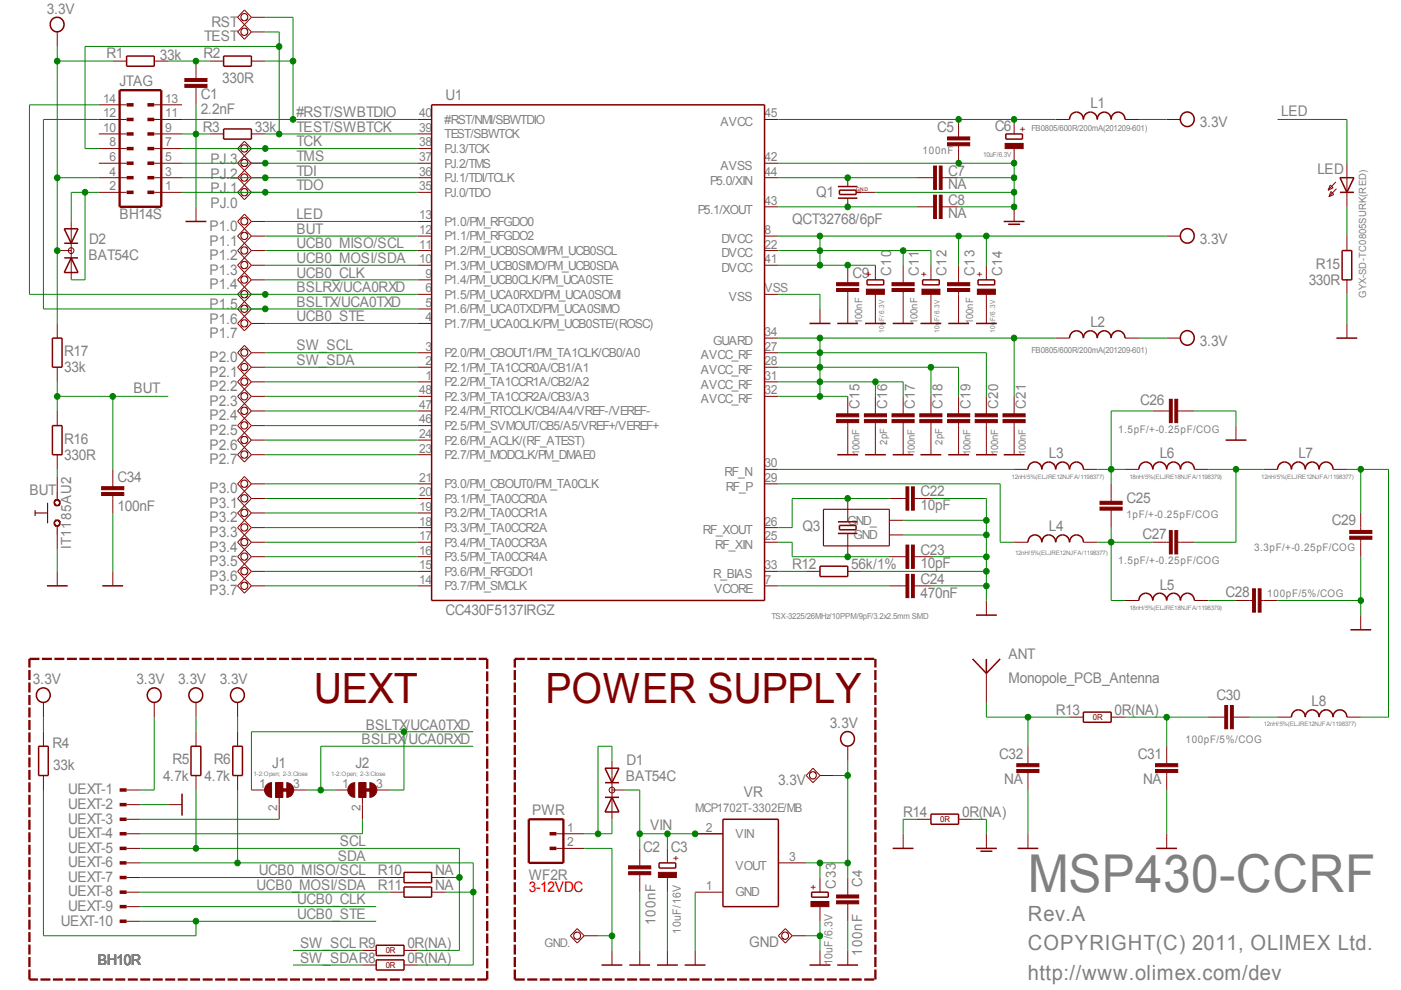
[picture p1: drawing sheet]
<svg xmlns="http://www.w3.org/2000/svg" width="297mm" height="210mm" viewBox="0 0 297 210" stroke-linecap="round" stroke-linejoin="round" font-family="sans-serif">
<g fill="none" stroke="#800000" stroke-width=".21">
<path d="M12.1 6.8v3M23.9 12.9h2.9M32.7 12.9h3M41.6 12.9v3.8M41.6 18.5v3.7M44.5 12.9h2.9M51.8 5.2l-1.4 1.6 1.4 1.5 1.5-1.5M51.8 5.2l1.5 1.6M53.3 12.9h2.9M53.3 3.7h2.9M53.3 3.7l-1.5-1.6-1.4 1.6 1.4 1.5M53.3 3.7l-1.5 1.5"/>
<path d="M53.3 6.8h2.9M21 37.7h5.8M21 34.6h5.8M21 31.5h5.8M21 28.4h5.8M21 25.3h5.8M21 22.2h5.8M32.7 37.7h5.9M32.7 34.6h5.9M32.7 31.5h5.9M32.7 28.4h5.9M32.7 25.3h5.9"/>
<path d="M32.7 22.2h5.9M44.5 28.4h2.9M51.8 39.2l-1.4 1.6 1.4 1.5 1.5-1.5M51.8 39.2l1.5 1.6M51.8 33.1l-1.4 1.5 2.9 3.1M51.8 33.1l1.5 1.5M53.3 37.7h2.9M53.3 34.6h2.9M53.3 31.5h2.9M53.3 28.4h2.9M53.3 34.6l-2.9 3.1 1.4 1.5M53.3 37.7l-1.5 1.5"/>
<path d="M53.3 31.5l-1.5-1.5-1.4 1.5 1.4 1.6M53.3 31.5l-1.5 1.6M88.6 37.7h2.9M88.6 34.6h2.9M88.6 31.5h2.9M88.6 28.4h2.9M88.6 25.3h2.9M162.1 37.7h2.9M162.1 34.6h2.9M162.1 25.3h2.9M179.7 37.7v1.8M194.4 37.7h3.5"/>
<path d="M199.7 37.7h3.5M203.2 25.3v3.7M203.2 30.9v3.7M215 25.3v3.1M215 31.5v3.1M223.8 25.3h3M238.5 25.3h3M247.4 25.3h2.9M282 39.2l.6 .6-1 .5zM283.2 38.6l-1.6 1.7M285.6 34.6v9.3M12.1 53.1h3"/>
<path d="M15.1 47v12.3M21 40.8h5.8M32.7 40.8h5.9M41.6 43.9v3.1M51.8 48.5l-1.4 1.6 2.9 3M51.8 48.5l1.5 1.6M51.8 54.7l-1.4 1.5 1.4 1.6M51.8 54.7l1.5 1.5M51.8 57.8l-1.4 1.5 2.9 3.1M51.8 57.8l1.5 1.5M53.3 53.1h2.9M53.3 40.8h2.9"/>
<path d="M53.3 47h2.9M53.3 47l-1.5-1.6-1.4 1.6 1.4 1.5M53.3 47l-1.5 1.5M53.3 50.1h2.9M53.3 50.1l-2.9 3 1.4 1.6M53.3 53.1l-1.5 1.6M53.3 56.2h2.9M53.3 56.2l-1.5 1.6M53.3 59.3h2.9M53.3 59.3l-2.9 3.1 1.4 1.6M88.6 53.1h2.9M88.6 40.8h2.9"/>
<path d="M88.6 47h2.9M88.6 50.1h2.9M88.6 56.2h2.9M88.6 59.3h2.9M162.1 43.9h2.9M162.1 53.1h2.9M162.1 50.1h2.9M162.1 56.2h2.9M179.7 42v1.9M179.7 56.2v3.7M182.7 40.8h2.9M185.6 56.2v3.1"/>
<path d="M191.5 56.2v3.7M194.4 43.9h3.5M197.4 56.2v3.1M199.7 43.9h3.5M203.2 56.2v3.7M209.1 56.2v3.1M215 43.9v3.1M247.4 50.1h2.9M282.2 40.6l.6 .6-1 .5zM283.4 40l-1.6 1.7M285.6 50.1v3M285.6 59.3v3.1"/>
<path d="M12.1 68.6v3.1M12.1 77.9v3.1M51.8 64l-1.4 1.5 2.9 3.1M51.8 64l1.5 1.5M51.8 79.4l-1.4 1.6 2.9 3M51.8 79.4l1.5 1.6M53.3 62.4h2.9M53.3 62.4l-1.5 1.6M53.3 65.5h2.9M53.3 65.5l-2.9 3.1 1.4 1.5 1.5-1.5M53.3 68.6h2.9M53.3 74.8h2.9"/>
<path d="M53.3 74.8l-1.5-1.6-1.4 1.6 2.9 3.1M53.3 74.8l-2.9 3.1 1.4 1.5M53.3 77.9h2.9M53.3 77.9l-1.5 1.5M88.6 62.4h2.9M88.6 65.5h2.9M88.6 68.6h2.9M88.6 74.8h2.9M88.6 77.9h2.9M162.1 71.7h2.9M162.1 62.4h2.9M162.1 74.8h2.9"/>
<path d="M162.1 77.9h2.9M173.8 65.5v3.1M179.7 61.8v6.8M185.6 62.4v6.2M191.5 61.8v6.8M197.4 62.4v6.2M203.2 61.8v6.8M209.1 62.4v6.2M223.8 71.7h3M238.5 71.7h3M247.4 71.7h2.9M285.6 68.6v3.1"/>
<path d="M12.1 87.1v3.1M12.1 96.4v3.1M23.9 99.5v3.7M51.8 85.6l-1.4 1.5 1.4 1.6M51.8 85.6l1.5 1.5M51.8 88.7l-1.4 1.5 2.9 3.1M51.8 88.7l1.5 1.5M51.8 94.9l-1.4 1.5 1.4 1.6 1.5-1.6M51.8 94.9l1.5 1.5M53.3 87.1h2.9M53.3 81h2.9M53.3 81l-2.9 3 1.4 1.6"/>
<path d="M53.3 84h2.9M53.3 84l-1.5 1.6M53.3 87.1l-1.5 1.6M53.3 90.2h2.9M53.3 90.2l-2.9 3.1 1.4 1.6M53.3 93.3h2.9M53.3 93.3l-1.5 1.6M53.3 96.4h2.9M88.6 87.1h2.9M88.6 81h2.9M88.6 84h2.9M88.6 90.2h2.9"/>
<path d="M88.6 93.3h2.9M88.6 96.4h2.9M162.1 99.5h2.9M162.1 81h2.9M162.1 84h2.9M179.7 84v3.7M179.7 89.6v6.8M185.6 84v3.7M185.6 89.6v6.8M191.5 84v3.7M191.5 89.6v6.8M197.4 84v3.7"/>
<path d="M197.4 89.6v6.8M203.2 84v3.7M203.2 89.6v6.8M209.1 84v3.7M209.1 89.6v6.8M215 84v3.7M215 89.6v6.8M215 99.5h2.9M229.7 99.5h3M238.5 99.5h3M244.4 87.1h3.5M249.7 87.1h3.5"/>
<path d="M253.2 99.5h3M262 90.2v3.1M267.9 99.5h3M282.6 99.5h3M12.1 101v3.1M12.1 113.4v3.1M23.9 105.1v3.7M51.8 104.1l-1.4 1.6 2.9 3.1M51.8 104.1l1.5 1.6M51.8 110.3l-1.4 1.6 1.4 1.5M51.8 110.3l1.5 1.6M51.8 113.4l-1.4 1.6 2.9 3"/>
<path d="M51.8 113.4l1.5 1.6M51.8 119.6l-1.4 1.5 2.9 3.1M51.8 119.6l1.5 1.5M53.3 105.7h2.9M53.3 118h2.9M53.3 115h2.9M53.3 102.6h2.9M53.3 102.6l-1.5-1.6-1.4 1.6 1.4 1.5M53.3 102.6l-1.5 1.5M53.3 105.7l-2.9 3.1 1.4 1.5M53.3 108.8h2.9M53.3 108.8l-1.5 1.5"/>
<path d="M53.3 111.9h2.9M53.3 111.9l-1.5 1.5M53.3 115l-2.9 3 1.4 1.6M53.3 118l-1.5 1.6M88.6 105.7h2.9M88.6 118h2.9M88.6 115h2.9M88.6 102.6h2.9M88.6 108.8h2.9M88.6 111.9h2.9M162.1 115h2.9M162.1 102.6h2.9"/>
<path d="M162.1 111.9h2.9M179.7 105.7v4.9M179.7 113.1v4.9M188.6 105.7h3.5M188.6 118h3.5M188.6 113.4h2.9M188.6 110.3h2.9M193.9 105.7h3.5M193.9 118h3.5M215 115h2.9M229.7 115h3M235.6 102.6v3.7"/>
<path d="M235.6 108.2v3.7M244.4 115h3.5M249.7 115h3.5M288.5 108.8v3.7M288.5 114.3v3.7M12.1 121.1v3.1M23.9 121.1v3.1M53.3 124.2h2.9M53.3 121.1h2.9M53.3 121.1l-2.9 3.1 1.4 1.6 1.5-1.6M88.6 124.2h2.9M88.6 121.1h2.9"/>
<path d="M162.1 124.2h2.9M162.1 121.1h2.9M170.9 121.1h2.9M179.7 121.1h3M188.6 124.2h3.5M193.9 124.2h3.5M209.1 127.3v3.1M238.5 127.3h3M253.2 127.3h3M262 127.3h3.6M267.3 127.3h3.6M288.5 130.4v3.1"/>
<path d="M9.2 149v3M9.2 155.2v3M32.7 149v3M41.6 149v3M41.6 155.2v3M50.4 149v3M50.4 155.2v3M179.7 158.2v3.1M209.1 142.8v6.2M217.9 158.2v3.7M226.8 152h2.9M235.6 152h2.9"/>
<path d="M247.4 158.2v3.7M256.2 152h3.5M261.5 152h3.5M270.9 152h2.9M285.6 152h2.9M9.2 164.4v3.1M26.8 167.5h3M26.8 170.6h3M26.8 176.8h3M26.8 179.9h3M26.8 173.7h3M35.7 170.6h2.9"/>
<path d="M41.6 164.4v3.1M50.4 164.4v3.1M53.3 167.5h2.9M58.5 165.9h1.4v3.2h-1.4zM59.2 169.1v4.6M62.1 167.5h3M70.9 167.5h3M76.1 165.9h1.4v3.2h-1.4zM76.8 169.1v4.6M79.8 167.5h2.9M118 176.8h5.9M118 179.9h5.9"/>
<path d="M129.8 161.3v12.4M129.8 167.5h2.9M135.6 179.9v3.7M141.5 179.9v3.1M147.4 176.8h5.9M172.4 162.9l1.4 1.5-1.4 1.5-1.5-1.5zM173.8 164.4h3M191.5 176.8v3.1M194.4 173.7h3M203.2 173.7h3M209.1 176.8v3.1M217.9 163.8v3.7"/>
<path d="M217.9 176.8v3.1M247.4 163.8v3.7M247.4 176.8v3.1M26.8 186.1h3M26.8 189.2h3M26.8 183h3M26.8 192.2h3M26.8 195.3h3M82.7 186.1h3M82.7 189.2h3M91.5 186.1h3M91.5 189.2h3"/>
<path d="M122.4 196.9l1.5 1.5-1.5 1.6-1.5-1.6zM123.9 198.4h2.9M135.6 185.4v3.8M141.5 186.1v3.1M147.4 189.2h5.9M165 183h5.9M166.5 196.9l1.5 1.5-1.5 1.6-1.5-1.6zM168 198.4h2.9M173.8 186.1v3.1M173.8 192.2v3.1M179.7 186.1v3.7M179.7 191.6v3.7"/>
<path d="M76.8 204.6h3M76.8 201.5h3M85.7 204.6h2.9M85.7 201.5h2.9M129.8 201.5v3.1M135.6 201.5v3.1M141.5 201.5v3.1M147.4 201.5v3.1M173.8 201.5v3.1M179.7 201.5v3.1"/>
<circle cx="51.8" cy="6.7" r=".75"/>
<circle cx="51.8" cy="3.6" r=".75"/>
<circle cx="51.8" cy="37.7" r=".76"/>
<circle cx="51.8" cy="31.5" r=".76"/>
<circle cx="51.8" cy="34.5" r=".76"/>
<circle cx="15.1" cy="53.1" r=".6"/>
<circle cx="51.8" cy="56.2" r=".76"/>
<circle cx="51.8" cy="53.1" r=".76"/>
<circle cx="51.8" cy="59.3" r=".76"/>
<circle cx="51.8" cy="46.9" r=".75"/>
<circle cx="51.8" cy="40.7" r=".75"/>
<circle cx="51.8" cy="50" r=".75"/>
<circle cx="51.8" cy="68.6" r=".76"/>
<circle cx="51.8" cy="65.5" r=".75"/>
<circle cx="51.8" cy="77.8" r=".75"/>
<circle cx="51.8" cy="74.7" r=".75"/>
<circle cx="51.8" cy="62.4" r=".75"/>
<circle cx="51.8" cy="87.1" r=".76"/>
<circle cx="51.8" cy="93.3" r=".76"/>
<circle cx="51.8" cy="96.4" r=".75"/>
<circle cx="51.8" cy="80.9" r=".75"/>
<circle cx="51.8" cy="90.2" r=".75"/>
<circle cx="51.8" cy="84" r=".75"/>
<circle cx="51.8" cy="105.6" r=".76"/>
<circle cx="51.8" cy="111.8" r=".76"/>
<circle cx="51.8" cy="108.7" r=".76"/>
<circle cx="51.8" cy="102.6" r=".75"/>
<circle cx="51.8" cy="114.9" r=".75"/>
<circle cx="51.8" cy="118" r=".75"/>
<circle cx="51.8" cy="121.1" r=".75"/>
<circle cx="51.8" cy="124.2" r=".75"/>
<circle cx="129.7" cy="167.5" r=".61"/>
<circle cx="172.3" cy="164.4" r=".75"/>
<circle cx="122.3" cy="198.4" r=".74"/>
<circle cx="166.4" cy="198.4" r=".75"/>
</g>
<g fill="none" stroke="#800000" stroke-width=".32">
<path d="M26.8 11.9h5.9v2.1h-5.9zM47.4 11.9h5.9v2.1h-5.9zM47.4 27.3h5.9v2.2h-5.9zM91.5 22.2h70.6v105.1h-70.6zM177.7 39.5h4.1M213.3 28.4h3.5v1.1h-3.5zM226.8 25.3l.3-1 .9-.5h.6l.6 .4 .4 .5 .1 .6 .4-1 .8-.5h.7l.6 .4 .4 .6 .1 .5 .3-1 .8-.5h.6l.6 .3 .4 .5 .2 .7 .1-.6 .4-.6 .6-.3h.6l.9 .5 .3 1M284.1 37.7h3l-1.5 3.1zM13.6 48.5h2.9l-1.4 3.1zM13.6 51.6h2.9M13.6 54.7h2.9M15.1 54.7l1.4 3.1h-2.9z"/>
<path d="M39.3 47h4.4M177.7 42h4.1M178 40.3h3.5v.9h-3.5zM181.5 40.8h1.2M183.8 59.3h3.6v1.1h-3.6zM195.6 59.3h3.5v1.1h-3.5zM207.4 59.3h3.5v1.1h-3.5zM212.8 47h4.4M213.7 47.6h2.6M284.1 40.8h3M284.6 53.1h2v6.2h-2zM11.1 71.7h2.1v6.2h-2.1z"/>
<path d="M171.6 68.6h4.5M177.5 68.6h4.4M183.4 68.6h4.4M189.3 68.6h4.4M195.2 68.6h4.4M201 68.6h4.5M206.9 68.6h4.4M226.8 71.7l.3-1 1-.6 .6 .1 .5 .3 .4 .5 .1 .7 .3-.9 .9-.6h.7l.6 .3 .4 .6 .1 .6 .1-.7 .4-.5 .8-.4 .6 .1 .7 .5 .3 1 .1-.6 .4-.7 .6-.2 .5-.1 .6 .2 .4 .4 .2 .3 .1 .7M283.4 71.7h4.4M11.1 90.2h2.1v6.2h-2.1zM177.5 96.4h4.4M183.4 96.4h4.4"/>
<path d="M189.3 96.4h4.4M195.2 96.4h4.4M201 96.4h4.5M206.9 96.4h4.4M212.8 96.4h4.4M217.9 99.5l.4-1 .9-.5h.6l.6 .4 .4 .5 .1 .6 .2-.8 .3-.4 .7-.3h.6l.9 .6 .2 .9M223.8 99.5l.3-.9 .4-.4 .6-.2h.6l.5 .2 .5 .8 .1 .5v-.4l.6-.9 .6-.2h.6l.7 .5 .4 1M241.5 99.5l.3-1 .9-.5h.6l.5 .2 .6 .9v.4l.1-.5 .5-.8 .6-.2h.7l.7 .5 .3 .5v.5M247.4 99.5v-.5l.3-.5 .9-.5h.6l.6 .4 .4 .6 .1 .5 .1-.5 .4-.7 .7-.3h.6l.8 .5 .3 1M259.9 93.3h4.4M270.9 99.5l.3-1 .9-.5h.6l.6 .4 .4 .6 .1 .5M273.8 99.5l.1-.5 .3-.5 .9-.5h.6l.5 .2 .5 .8 .1 .5 .2-.9 .8-.6h.6l.7 .2 .4 .5 .2 .8 .1-.6 .4-.6 .8-.3h.6l.8 .6 .2 .9"/>
<path d="M177.7 110.6h4.1M177.7 113.1h4.1M178 111.4h3.5v.9h-3.5zM217.9 115l.4-1 .9-.6 .6 .1 .6 .3 .4 .5 .1 .7 .2-.8 .3-.4 .7-.4 .6 .1 .9 .6 .2 .9M223.8 115l.1-.7 .6-.7 .6-.2 .9 .2a1.57 1.57 0 0 1 .8 1.4l.3-1 .9-.6 .6 .1 .6 .3 .4 .5 .1 .7M9.9 124.2h4.5M21.7 124.2h4.4M173.8 120.1h5.9v2.1h-5.9zM206.2 139.7l2.9 3.1M206.9 130.4h4.4M209.1 139.7v3.1M212.1 139.7l-3 3.1"/>
<path d="M241.5 127.3l.2-.8 .7-.6 .6-.1 .7 .2 .5 .5 .2 .8 .4-1.1 .6-.3 .6-.1a1.45 1.45 0 0 1 1.3 1.5M247.4 127.3l.2-.9a1.45 1.45 0 0 1 1.7-.5 1.45 1.45 0 0 1 1 1.4l.3-.9 .4-.4 .7-.2 1 .3 .4 .7 .1 .5M286.3 133.5h4.4M8.2 158.2h2v6.2h-2zM40.5 158.2h2.1v6.2h-2.1zM49.4 158.2h2v6.2h-2zM229.7 151h5.9v2.1h-5.9zM273.8 152l.2-.8 .5-.5 .7-.2 .7 .2a1.57 1.57 0 0 1 .9 1.3l.2-.8 .3-.4 .6-.3h.6l.7 .3 .3 .5 .2 .7 .3-.9 .7-.5 .5-.1 .7 .2 .5 .4 .2 .9 .1-.5 .6-.8 .7-.2 .8 .2a1.57 1.57 0 0 1 .8 1.3M38.6 168.3v4.6M128.3 162.9h2.9l-1.4 3zM128.3 165.9h2.9M128.3 169.1h2.9"/>
<path d="M129.8 169.1l1.4 3.1h-2.9zM153.3 173.7h11.7v18.5h-11.7zM189.3 179.9h4.4M197.4 172.6h5.8v2.2h-5.8zM206.9 179.9h4.4M215.8 179.9h4.3M245.1 179.9h4.5M85.7 188.1h5.8v2.1h-5.8zM85.7 185h5.8v2.1h-5.8zM139.7 183h3.6v1h-3.6zM172.1 189.2h3.5v1h-3.5zM207.9 180.5h2.5"/>
<path d="M79.8 203.5h5.9v2.2h-5.9zM79.8 200.4h5.9v2.2h-5.9zM127.5 204.6h4.4M133.4 204.6h4.4M139.3 204.6h4.4M145.2 204.6h4.4M171.6 204.6h4.5M177.5 204.6h4.4"/>
<circle cx="12.1" cy="5.2" r="1.51"/>
<circle cx="251.7" cy="25.3" r="1.49"/>
<circle cx="251.7" cy="50" r="1.5"/>
<circle cx="251.7" cy="71.7" r="1.49"/>
<circle cx="12.1" cy="106.6" r=".62"/>
<circle cx="12.1" cy="110.9" r=".61"/>
<circle cx="9.1" cy="147.4" r="1.51"/>
<circle cx="32.7" cy="147.4" r="1.49"/>
<circle cx="41.5" cy="147.4" r="1.49"/>
<circle cx="50.3" cy="147.4" r="1.49"/>
<circle cx="179.6" cy="156.7" r="1.5"/>
</g>
<path d="M7.4 108.8h2.5M7.4 108.2v1.2M10.1 106.6v4.3M12.1 104.1v1.9M12.1 111.5v1.9M174.6 108h14v7.7h-14z" fill="none" stroke="#800000" stroke-width=".25"/>
<g fill="#800000" stroke="#800000" stroke-width=".21">
<path d="M39.2 17.9h4.7v.6h-4.7z" fill-rule="evenodd"/>
<path d="M39.2 16.7h4.7v.6h-4.7z" fill-rule="evenodd"/>
<path d="M133.3 184.8h4.7v.7h-4.7z" fill-rule="evenodd"/>
<path d="M133.3 183.6h4.7v.6h-4.7z" fill-rule="evenodd"/>
<path d="M139.6 185h3.8v1.1h-3.8z" fill-rule="evenodd"/>
<path d="M177.4 191h4.7v.6h-4.7z" fill-rule="evenodd"/>
<path d="M177.4 189.8h4.7v.6h-4.7z" fill-rule="evenodd"/>
<path d="M200.9 30.3h4.7v.6h-4.7z" fill-rule="evenodd"/>
<path d="M200.9 29h4.7v.7h-4.7z" fill-rule="evenodd"/>
<path d="M213.1 30.4h3.8v1.1h-3.8z" fill-rule="evenodd"/>
<path d="M197.9 35.2h.6v4.9h-.6z" fill-rule="evenodd"/>
<path d="M199.1 35.2h.6v4.9h-.6z" fill-rule="evenodd"/>
<path d="M197.9 41.4h.6v4.9h-.6z" fill-rule="evenodd"/>
<path d="M199.1 41.4h.6v4.9h-.6z" fill-rule="evenodd"/>
<path d="M177.4 61.2h4.7v.6h-4.7z" fill-rule="evenodd"/>
<path d="M177.4 59.9h4.7v.7h-4.7z" fill-rule="evenodd"/>
<path d="M183.7 61.3h3.8v1.1h-3.8z" fill-rule="evenodd"/>
<path d="M189.1 61.2h4.7v.6h-4.7z" fill-rule="evenodd"/>
<path d="M189.1 59.9h4.7v.7h-4.7z" fill-rule="evenodd"/>
<path d="M195.5 61.3h3.8v1.1h-3.8z" fill-rule="evenodd"/>
<path d="M200.9 61.2h4.7v.6h-4.7z" fill-rule="evenodd"/>
<path d="M200.9 59.9h4.7v.7h-4.7z" fill-rule="evenodd"/>
<path d="M207.2 61.3h3.8v1.1h-3.8z" fill-rule="evenodd"/>
<path d="M177.4 89h4.7v.6h-4.7z" fill-rule="evenodd"/>
<path d="M177.4 87.7h4.7v.7h-4.7z" fill-rule="evenodd"/>
<path d="M183.3 89h4.7v.6h-4.7z" fill-rule="evenodd"/>
<path d="M183.3 87.7h4.7v.7h-4.7z" fill-rule="evenodd"/>
<path d="M189.1 89h4.7v.6h-4.7z" fill-rule="evenodd"/>
<path d="M189.1 87.7h4.7v.7h-4.7z" fill-rule="evenodd"/>
<path d="M195 89h4.7v.6h-4.7z" fill-rule="evenodd"/>
<path d="M195 87.7h4.7v.7h-4.7z" fill-rule="evenodd"/>
<path d="M200.9 89h4.7v.6h-4.7z" fill-rule="evenodd"/>
<path d="M200.9 87.7h4.7v.7h-4.7z" fill-rule="evenodd"/>
<path d="M206.8 89h4.7v.6h-4.7z" fill-rule="evenodd"/>
<path d="M206.8 87.7h4.7v.7h-4.7z" fill-rule="evenodd"/>
<path d="M212.7 89h4.6v.6h-4.6z" fill-rule="evenodd"/>
<path d="M212.7 87.7h4.6v.7h-4.6z" fill-rule="evenodd"/>
<path d="M192.1 103.2h.6v5h-.6z" fill-rule="evenodd"/>
<path d="M193.3 103.2h.6v5h-.6z" fill-rule="evenodd"/>
<path d="M192.1 115.6h.6v4.9h-.6z" fill-rule="evenodd"/>
<path d="M193.3 115.6h.6v4.9h-.6z" fill-rule="evenodd"/>
<path d="M192.1 121.8h.6v4.9h-.6z" fill-rule="evenodd"/>
<path d="M193.3 121.8h.6v4.9h-.6z" fill-rule="evenodd"/>
<path d="M233.2 107.5h4.7v.7h-4.7z" fill-rule="evenodd"/>
<path d="M233.2 106.3h4.7v.6h-4.7z" fill-rule="evenodd"/>
<path d="M249.1 84.7h.6v4.9h-.6z" fill-rule="evenodd"/>
<path d="M247.9 84.7h.6v4.9h-.6z" fill-rule="evenodd"/>
<path d="M249.1 112.5h.6v4.9h-.6z" fill-rule="evenodd"/>
<path d="M247.9 112.5h.6v4.9h-.6z" fill-rule="evenodd"/>
<path d="M266.8 124.8h.6v5h-.6z" fill-rule="evenodd"/>
<path d="M265.6 124.8h.6v5h-.6z" fill-rule="evenodd"/>
<path d="M286.2 113.7h4.7v.6h-4.7z" fill-rule="evenodd"/>
<path d="M286.2 112.5h4.7v.6h-4.7z" fill-rule="evenodd"/>
<path d="M259.7 149.6h.6v4.9h-.6z" fill-rule="evenodd"/>
<path d="M260.9 149.6h.6v4.9h-.6z" fill-rule="evenodd"/>
<path d="M245 163.2h4.7v.6h-4.7z" fill-rule="evenodd"/>
<path d="M245 161.9h4.7v.7h-4.7z" fill-rule="evenodd"/>
<path d="M215.6 163.2h4.7v.6h-4.7z" fill-rule="evenodd"/>
<path d="M215.6 161.9h4.7v.7h-4.7z" fill-rule="evenodd"/>
<path d="M171.9 191.1h3.9v1.1h-3.9z" fill-rule="evenodd"/>
<path d="M21.6 104.4h4.6v.7h-4.6z" fill-rule="evenodd"/>
<path d="M21.6 103.2h4.6v.6h-4.6z" fill-rule="evenodd"/>
<path d="M58.5 165.9h1.4v3.2h-1.4z" fill-rule="evenodd"/>
<path d="M60.8 165.9a1.56 1.56 0 0 1 1.5 1.6 1.56 1.56 0 0 1-1.5 1.6z" fill-rule="evenodd"/>
<path d="M56.5 166.4l1.1-.5v3.2a1.56 1.56 0 0 1-1.4-1 1.56 1.56 0 0 1 .3-1.7z" fill-rule="evenodd"/>
<path d="M76.1 165.9h1.5v3.2h-1.5z" fill-rule="evenodd"/>
<path d="M78.4 165.9a1.55 1.55 0 0 1 1.5 1.6 1.55 1.55 0 0 1-1.5 1.6z" fill-rule="evenodd"/>
<path d="M74.2 166.4l1-.5v3.2a1.56 1.56 0 0 1-1.4-1 1.56 1.56 0 0 1 .4-1.7z" fill-rule="evenodd"/>
</g>
<path d="M25.4 19.1h8.8v24.8h-8.8zM112.1 173.7h7.4v9.3h-7.4z" fill="none" stroke="#800000" stroke-width=".49"/>
<g fill="none" stroke="#800000" stroke-width=".74" stroke-linecap="butt">
<path d="M26.8 28.4h1.5M26.8 31.5h1.5M26.8 34.6h1.5M26.8 37.7h1.5M26.8 25.3h1.5M26.8 22.2h1.5M31.3 28.4h1.4M31.3 31.5h1.4M31.3 34.6h1.4M31.3 37.7h1.4M31.3 25.3h1.4M31.3 22.2h1.4"/>
<path d="M26.8 40.8h1.5M31.3 40.8h1.4M25.4 179.9h1.4M25.4 176.8h1.4M25.4 167.5h1.4M25.4 170.6h1.4M25.4 173.7h1.4M59.2 167.5h2.2M76.8 167.5h2.2M116.5 179.9h1.5M116.5 176.8h1.5M25.4 183h1.4"/>
<path d="M25.4 186.1h1.4M25.4 189.2h1.4M25.4 192.2h1.4M25.4 195.3h1.4"/>
</g>
<path d="M6.2 139.7h97.1M103.3 139.7v68M109.1 139.7h76.5M6.2 207.7v-68M103.3 207.7h-97.1M109.1 207.7v-68M109.1 207.7h76.5M185.6 207.7v-68" fill="none" stroke="#800000" stroke-width=".49" stroke-dasharray="2.1 .5" stroke-linecap="butt"/>
<g fill="#008000" stroke="#008000" stroke-width=".21">
<circle cx="62.1" cy="25.3" r=".61"/>
<circle cx="62.1" cy="13" r=".61"/>
<circle cx="217.9" cy="152.1" r=".61"/>
<circle cx="56.2" cy="62.4" r=".6"/>
<circle cx="68" cy="167.5" r=".6"/>
<circle cx="56.2" cy="65.5" r=".6"/>
<circle cx="85.6" cy="155.1" r=".61"/>
<circle cx="12.1" cy="84" r=".61"/>
<circle cx="23.9" cy="84" r=".6"/>
<circle cx="288.5" cy="127.3" r=".6"/>
<circle cx="209.1" cy="118" r=".61"/>
<circle cx="209.1" cy="110.3" r=".61"/>
<circle cx="209.1" cy="113.4" r=".61"/>
<circle cx="209.1" cy="121.1" r=".61"/>
<circle cx="209.1" cy="124.2" r=".61"/>
<circle cx="41.5" cy="28.4" r=".6"/>
<circle cx="129.7" cy="198.4" r=".61"/>
<circle cx="173.8" cy="198.4" r=".6"/>
<circle cx="215" cy="43.9" r=".6"/>
<circle cx="215" cy="40.8" r=".61"/>
<circle cx="203.2" cy="34.6" r=".6"/>
<circle cx="215" cy="34.6" r=".6"/>
<circle cx="215" cy="37.7" r=".6"/>
<circle cx="203.2" cy="25.3" r=".6"/>
<circle cx="215" cy="25.3" r=".61"/>
<circle cx="41.5" cy="13" r=".6"/>
<circle cx="185.6" cy="80.9" r=".6"/>
<circle cx="173.8" cy="84" r=".6"/>
<circle cx="173.8" cy="80.9" r=".61"/>
<circle cx="197.4" cy="77.9" r=".6"/>
<circle cx="173.8" cy="77.9" r=".6"/>
<circle cx="173.8" cy="74.8" r=".6"/>
<circle cx="173.8" cy="71.7" r=".61"/>
<circle cx="215" cy="71.7" r=".61"/>
<circle cx="288.5" cy="99.5" r=".6"/>
<circle cx="179.7" cy="37.7" r=".6"/>
<circle cx="179.7" cy="43.9" r=".6"/>
<circle cx="18" cy="40.8" r=".61"/>
<circle cx="247.3" cy="152.1" r=".6"/>
<circle cx="179.7" cy="118" r=".6"/>
<circle cx="179.7" cy="105.7" r=".61"/>
<circle cx="235.6" cy="114.9" r=".61"/>
<circle cx="235.6" cy="99.5" r=".61"/>
<circle cx="262" cy="99.5" r=".6"/>
<circle cx="126.8" cy="176.8" r=".6"/>
<circle cx="41.5" cy="179.9" r=".61"/>
<circle cx="97.4" cy="186" r=".61"/>
<circle cx="50.3" cy="183" r=".6"/>
<circle cx="100.3" cy="189.1" r=".6"/>
<circle cx="56.2" cy="31.5" r=".6"/>
<circle cx="56.2" cy="37.7" r=".6"/>
<circle cx="56.2" cy="40.8" r=".6"/>
<circle cx="59.2" cy="28.4" r=".6"/>
<circle cx="59.2" cy="9.8" r=".6"/>
<circle cx="56.2" cy="34.6" r=".6"/>
<circle cx="41.5" cy="195.3" r=".61"/>
<circle cx="203.2" cy="50" r=".6"/>
<circle cx="191.5" cy="53.1" r=".61"/>
<circle cx="173.8" cy="50" r=".6"/>
<circle cx="173.8" cy="53.1" r=".6"/>
<circle cx="179.7" cy="56.2" r=".61"/>
<circle cx="173.8" cy="56.2" r=".61"/>
<circle cx="209.1" cy="50" r=".61"/>
<circle cx="179.7" cy="183" r=".6"/>
<circle cx="179.7" cy="164.4" r=".61"/>
<circle cx="173.8" cy="183" r=".6"/>
<circle cx="12.1" cy="13" r=".61"/>
<circle cx="12.1" cy="37.7" r=".61"/>
<circle cx="12.1" cy="53.1" r=".61"/>
<circle cx="141.5" cy="176.8" r=".6"/>
<circle cx="147.4" cy="176.8" r=".6"/>
<circle cx="135.6" cy="176.8" r=".6"/>
</g>
<g fill="none" stroke="#008000" stroke-width=".21">
<path d="M12.1 12.9h11.8M12.1 9.8v58.8M35.7 12.9h8.8M56.2 12.9h5.9M56.2 3.7h5.9v21.6M56.2 6.8h3v21.6M59.2 9.8h-41.2v21.7h3M12.1 37.7h8.9M21 25.3h-11.8v40.2h79.4M21 22.2h-14.8v40.2h82.4M38.6 25.3h50M38.6 28.4h5.9"/>
<path d="M38.6 37.7h50M38.6 34.6h50M38.6 31.5h50M41.6 22.2v21.7M56.2 28.4h32.4M165 25.3h58.8M165 34.6h50v9.3h-11.8M165 37.7h29.4M203.2 37.7h11.8M241.5 25.3h5.9M270.9 25.3h14.7v9.3M18 40.8v18.5h-2.9"/>
<path d="M21 40.8h-5.9v6.2M38.6 40.8h50M56.2 50.1h32.4M56.2 47h32.4M56.2 59.3h32.4M56.2 53.1h32.4M56.2 56.2h32.4M165 50.1h82.4M165 43.9h29.4M165 53.1h32.4v3.1M165 56.2h20.6M173.8 50.1v6.1"/>
<path d="M185.6 40.8h29.4M191.5 53.1v3.1M203.2 50.1v6.1M209.1 50.1v6.1M285.6 43.9v6.2M56.2 77.9h32.4M56.2 74.8h32.4M56.2 68.6h32.4M165 74.8h44.1v9.2M165 62.4h8.8v3.1M165 77.9h38.2v6.1M165 71.7h58.8"/>
<path d="M173.8 71.7v12.3M197.4 77.9v6.1M215 71.7v12.3M241.5 71.7h5.9M285.6 62.4v6.2M12.1 84h23.6M12.1 81v6.1M12.1 99.5v1.5M23.9 84v15.5M56.2 84h32.4M56.2 87.1h32.4M56.2 81h32.4"/>
<path d="M56.2 90.2h32.4M56.2 93.3h32.4M56.2 96.4h32.4M165 84h14.7M165 81h26.5v3M165 99.5h50M185.6 81v3M232.7 99.5h5.8M244.4 87.1h-8.8v15.5M253.2 87.1h8.8v3.1M256.2 99.5h11.7M262 99.5v15.5h-8.8"/>
<path d="M285.6 99.5h8.8v52.5h-5.9M288.5 99.5v9.3M12.1 116.5v4.6M23.9 108.8v12.3M56.2 118h32.4M56.2 105.7h32.4M56.2 115h32.4M56.2 111.9h32.4M56.2 102.6h32.4M56.2 108.8h32.4M165 115h3v3h20.6M165 102.6h47.1v12.4h2.9"/>
<path d="M188.6 105.7h-20.6v6.2h-3M191.5 110.3h17.6M191.5 113.4h17.6M197.4 105.7h11.7v21.6M197.4 118h11.7M232.7 115h11.7M235.6 111.9v15.4h2.9M288.5 118v12.4M56.2 121.1h32.4M56.2 124.2h32.4M165 121.1h5.9M165 124.2h23.6"/>
<path d="M182.7 121.1h26.4M197.4 124.2h11.7M256.2 127.3h5.8M270.9 127.3h17.6M9.2 152v3.2M32.7 152v15.5h-2.9M41.6 152v3.2M50.4 152v3.2M85.7 155.2v12.3h-3M100.3 158.2h-32.3v9.3M100.3 155.2h-47v12.3M209.1 149v3h17.7"/>
<path d="M217.9 152v6.2M238.5 152h17.7M247.4 152v6.2M265 152h5.9M9.2 167.5v30.9h32.4v-3.1M29.8 170.6h5.9M29.8 179.9h67.6v21.6h-8.8M29.8 173.7h29.4M41.6 167.5v12.4M50.4 167.5v15.5M65.1 167.5h5.8M76.8 173.7v3.1h-47"/>
<path d="M123.9 179.9h5.9v21.6M129.8 161.3v-3.1h-3v18.6M129.8 173.7v3.1h-5.9M132.7 167.5h2.9v12.4M135.6 176.8h11.8M141.5 176.8v3.1M176.8 164.4h2.9M179.7 161.3v24.8M194.4 173.7h-2.9v3.1M206.2 173.7h2.9v3.1M217.9 167.5v9.3M247.4 167.5v9.3"/>
<path d="M29.8 186.1h52.9M29.8 183h70.5v21.6h-11.7M29.8 189.2h52.9M29.8 192.2h50M29.8 195.3h50M94.5 186.1h2.9M94.5 189.2h5.8M126.8 198.4h3M135.6 189.2v12.3M141.5 189.2v12.3M147.4 189.2v12.3M170.9 198.4h2.9"/>
<path d="M170.9 183h8.8M173.8 183v3.1M173.8 195.3v6.2M179.7 195.3v6.2M62.1 201.5h14.7M62.1 204.6h14.7"/>
</g>
<text font-size="11.1" fill="#808080" x="217.9" y="189.2">MSP430-CCRF</text>
<g font-size="8.9" fill="#800000">
<text x="66.5" y="149">UEXT</text>
<text x="115.6" y="149">POWER SUPPLY</text>
</g>
<g font-size="4.4" fill="#808080">
<text x="217.9" y="195.3">Rev.A</text>
<text x="217.9" y="201.5">COPYRIGHT(C) 2011, OLIMEX Ltd.</text>
<text x="217.9" y="207.7">http://www.olimex.com/dev</text>
</g>
<g font-size="3.1" fill="#808080">
<text x="9.9" y="2.9">3.3V</text>
<text x="44.8" y="5.7">RST</text>
<text x="43.3" y="8.8">TEST</text>
<text x="22.6" y="12.3">R1</text>
<text x="33.9" y="12.6">33k</text>
<text x="43.1" y="12.3">R2</text>
<text x="47.1" y="17.6">330R</text>
<text x="25.4" y="18.2">JTAG</text>
<text x="42.6" y="21">C1</text>
<text x="94.5" y="21.3">U1</text>
<text x="231.2" y="23">L1</text>
<text x="42.6" y="24.1">2.2nF</text>
<text x="43" y="27.9">R3</text>
<text x="54" y="27.9">33k</text>
<text x="62.9" y="24.8">#RST/SWBTDIO</text>
<text x="62.9" y="27.9">TEST/SWBTCK</text>
<text x="198.7" y="27.9">C5</text>
<text x="210.9" y="27.8">C6</text>
<text x="254.4" y="27">3.3V</text>
<text x="271.6" y="24.6">LED</text>
<text x="44.6" y="34.7">PJ.3</text>
<text x="62.9" y="31">TCK</text>
<text x="62.9" y="34.1">TMS</text>
<text x="44.6" y="40.9">PJ.1</text>
<text x="44.6" y="37.9">PJ.2</text>
<text x="62.9" y="37.2">TDI</text>
<text x="62.9" y="40.3">TDO</text>
<text x="173" y="41.8">Q1</text>
<text x="201" y="40.1">NA</text>
<text x="201" y="37.2">C7</text>
<text x="279.3" y="36.9">LED</text>
<text x="25.4" y="46.5">BH14S</text>
<text x="44.6" y="44">PJ.0</text>
<text x="62.9" y="46.5">LED</text>
<text x="168" y="47.4">QCT32768/6pF</text>
<text x="201" y="46.3">NA</text>
<text x="201" y="43.4">C8</text>
<text x="18.9" y="51.8">D2</text>
<text x="44.4" y="49">P1.0</text>
<text x="44.4" y="52.1">P1.1</text>
<text x="62.9" y="49.6">BUT</text>
<text x="62.9" y="52.7">UCB0_MISO/SCL</text>
<text x="254.4" y="51.8">3.3V</text>
<text x="18.8" y="55.1">BAT54C</text>
<text x="44.4" y="55.1">P1.2</text>
<text x="44.4" y="58.2">P1.3</text>
<text x="62.9" y="58.8">UCB0_CLK</text>
<text x="62.9" y="55.8">UCB0_MOSI/SDA</text>
<text x="180.8" y="58.8">C9</text>
<text x="279" y="57">R15</text>
<text x="44.4" y="61.3">P1.4</text>
<text x="44.4" y="65.5">P1.5</text>
<text x="62.9" y="61.9">BSLRX/UCA0RXD</text>
<text x="62.9" y="65.1">BSLTX/UCA0TXD</text>
<text x="277.5" y="60.4">330R</text>
<text x="44.4" y="68.6">P1.6</text>
<text x="44.4" y="71.7">P1.7</text>
<text x="62.9" y="68.1">UCB0_STE</text>
<text x="231.2" y="69.4">L2</text>
<text x="13.6" y="75.5">R17</text>
<text x="44.4" y="76.8">P2.0</text>
<text x="62.9" y="74.3">SW_SCL</text>
<text x="62.9" y="77.4">SW_SDA</text>
<text x="254.4" y="73.4">3.3V</text>
<text x="13.6" y="79">33k</text>
<text x="28.3" y="83.3">BUT</text>
<text x="44.4" y="79.9">P2.1</text>
<text x="44.4" y="83">P2.2</text>
<text x="44.4" y="86.1">P2.3</text>
<text x="44.4" y="89.1">P2.4</text>
<text x="241.8" y="85.9">C26</text>
<text x="13.6" y="94.1">R16</text>
<text x="44.4" y="92.3">P2.5</text>
<text x="44.4" y="95.3">P2.6</text>
<text x="13.6" y="97.5">330R</text>
<text x="44.4" y="98.4">P2.7</text>
<text x="222.4" y="97.2">L3</text>
<text x="245.9" y="97.2">L6</text>
<text x="275.3" y="97.2">L7</text>
<text x="6.2" y="104.9">BUT</text>
<text x="24.9" y="102.1">C34</text>
<text x="44.4" y="104.6">P3.0</text>
<text x="44.4" y="107.7">P3.1</text>
<text x="195.2" y="105.2">C22</text>
<text x="238.8" y="106.8">C25</text>
<text x="24.9" y="108.3">100nF</text>
<text x="44.4" y="110.8">P3.2</text>
<text x="44.4" y="113.9">P3.3</text>
<text x="170.2" y="112.6">Q3</text>
<text x="195.2" y="108.2">10pF</text>
<text x="222.4" y="112.6">L4</text>
<text x="282.4" y="111.4">C29</text>
<text x="44.4" y="117">P3.4</text>
<text x="195.2" y="117.6">C23</text>
<text x="242.2" y="114.2">C27</text>
<text x="44.4" y="120.1">P3.5</text>
<text x="44.4" y="123.2">P3.6</text>
<text x="168" y="120.7">R12</text>
<text x="180.5" y="120.7">56k/1%</text>
<text x="195.2" y="120.5">10pF</text>
<text x="195.2" y="123.8">C24</text>
<text x="245.9" y="125">L5</text>
<text x="44.4" y="126.3">P3.7</text>
<text x="94.5" y="130.4">CC430F5137IRGZ</text>
<text x="195.2" y="126.7">470nF</text>
<text x="259.9" y="126.5">C28</text>
<text x="213.8" y="139.7">ANT</text>
<text x="7" y="145.1">3.3V</text>
<text x="29" y="145.1">3.3V</text>
<text x="37.8" y="145.1">3.3V</text>
<text x="46.6" y="145.1">3.3V</text>
<text x="213.8" y="144.8">Monopole_PCB_Antenna</text>
<text x="258" y="148.5">C30</text>
<text x="278.1" y="149.7">L8</text>
<text x="77.5" y="154.7">BSLTX/UCA0TXD</text>
<text x="176" y="154.4">3.3V</text>
<text x="223.8" y="151.6">R13</text>
<text x="236.3" y="151.6">0R(NA)</text>
<text x="11.1" y="158.5">R4</text>
<text x="76.7" y="157.8">BSLRX/UCA0RXD</text>
<text x="211.8" y="160.9">C32</text>
<text x="241.2" y="160.9">C31</text>
<text x="11.3" y="163.2">33k</text>
<text x="34.6" y="165.5">4.7k</text>
<text x="36.5" y="162.1">R5</text>
<text x="43.4" y="165.5">4.7k</text>
<text x="45.4" y="162.1">R6</text>
<text x="57.7" y="162.9">J1</text>
<text x="75.4" y="162.9">J2</text>
<text x="132.7" y="165.7">BAT54C</text>
<text x="132.8" y="162.2">D1</text>
<text x="165" y="166.4">3.3V</text>
<text x="212.9" y="166.3">NA</text>
<text x="242.4" y="166.3">NA</text>
<text x="14.4" y="168.5">UEXT-1</text>
<text x="14.4" y="171.5">UEXT-2</text>
<text x="112.9" y="172.8">PWR</text>
<text x="157.7" y="169.1">VR</text>
<text x="191.5" y="173.2">R14</text>
<text x="204" y="173.2">0R(NA)</text>
<text x="14.4" y="174.6">UEXT-3</text>
<text x="14.4" y="177.7">UEXT-4</text>
<text x="72" y="179.4">SCL</text>
<text x="137.8" y="176">VIN</text>
<text x="14.4" y="180.8">UEXT-5</text>
<text x="14.4" y="183.9">UEXT-6</text>
<text x="54.9" y="185.6">UCB0_MISO/SCL</text>
<text x="71.6" y="182.5">SDA</text>
<text x="80.1" y="185.6">R10</text>
<text x="92.3" y="185.6">NA</text>
<text x="136.3" y="180.7">C2</text>
<text x="142.2" y="180.7">C3</text>
<text x="14.4" y="187">UEXT-7</text>
<text x="14.4" y="190.1">UEXT-8</text>
<text x="54.4" y="188.7">UCB0_MOSI/SDA</text>
<text x="63" y="191.8">UCB0_CLK</text>
<text x="80.1" y="188.7">R11</text>
<text x="92.3" y="188.7">NA</text>
<text x="112.1" y="186.5">WF2R</text>
<text x="12.9" y="196.3">UEXT-10</text>
<text x="14.4" y="193.1">UEXT-9</text>
<text x="63" y="194.9">UCB0_STE</text>
<text x="63.6" y="201">SW_SCLR9</text>
<text x="86.4" y="201">0R(NA)</text>
<text x="158.9" y="200.7">GND</text>
<text x="20.7" y="204.6">BH10R</text>
<text x="63.6" y="204.2">SW_SDAR8</text>
<text x="86.4" y="204.2">0R(NA)</text>
</g>
<text font-size="3.1" fill="#f00" x="112.1" y="189.2">3-12VDC</text>
<g font-size="3" fill="#808080">
<text x="188.9" y="58.6" transform="rotate(-90 188.9 58.6)">C10</text>
<text x="194.8" y="58.6" transform="rotate(-90 194.8 58.6)">C11</text>
<text x="200.7" y="58.6" transform="rotate(-90 200.7 58.6)">C12</text>
<text x="206.6" y="58.6" transform="rotate(-90 206.6 58.6)">C13</text>
<text x="212.5" y="58.6" transform="rotate(-90 212.5 58.6)">C14</text>
<text x="182.2" y="86.8" transform="rotate(-90 182.2 86.8)">C15</text>
<text x="188.1" y="86.8" transform="rotate(-90 188.1 86.8)">C16</text>
<text x="194" y="86.8" transform="rotate(-90 194 86.8)">C17</text>
<text x="199.8" y="86.8" transform="rotate(-90 199.8 86.8)">C18</text>
<text x="205.7" y="86.8" transform="rotate(-90 205.7 86.8)">C19</text>
<text x="211.6" y="86.8" transform="rotate(-90 211.6 86.8)">C20</text>
<text x="217.5" y="86.8" transform="rotate(-90 217.5 86.8)">C21</text>
<text x="15.1" y="116.5" transform="rotate(-90 15.1 116.5)">IT1185AU2</text>
<text x="177.2" y="188.4" transform="rotate(-90 177.2 188.4)">C33</text>
<text x="182.8" y="188.1" transform="rotate(-90 182.8 188.1)">C4</text>
<text x="139" y="196.1" transform="rotate(-90 139 196.1)">100nF</text>
<text x="182.8" y="202.6" transform="rotate(-90 182.8 202.6)">100nF</text>
</g>
<g font-size="2.6" fill="#808080">
<text x="21.9" y="21.8">14</text>
<text x="35" y="21.8">13</text>
<text x="21.9" y="28">10</text>
<text x="21.9" y="24.9">12</text>
<text x="35" y="28">9</text>
<text x="35" y="24.9">11</text>
<text x="88.9" y="24.9">40</text>
<text x="88.9" y="28">39</text>
<text x="94.2" y="26.2">#RST/NMI/SBWTDIO</text>
<text x="94.2" y="29.4">TEST/SBWTCK</text>
<text x="152.8" y="26.7">AVCC</text>
<text x="162.1" y="24.9">45</text>
<text x="23.2" y="34.1">6</text>
<text x="23.2" y="31">8</text>
<text x="35" y="34.1">5</text>
<text x="35" y="31">7</text>
<text x="88.9" y="34.1">37</text>
<text x="88.9" y="31">38</text>
<text x="94.2" y="35.5">PJ.2/TMS</text>
<text x="94.2" y="32.4">PJ.3/TCK</text>
<text x="162.1" y="34.1">42</text>
<text x="23.2" y="40.4">2</text>
<text x="23.2" y="37.3">4</text>
<text x="35" y="40.4">1</text>
<text x="35" y="37.3">3</text>
<text x="88.9" y="40.4">35</text>
<text x="88.9" y="37.3">36</text>
<text x="94.2" y="41.7">PJ.0/TDO</text>
<text x="94.2" y="38.6">PJ.1/TDI/TCLK</text>
<text x="150.6" y="39.1">P5.0/XIN</text>
<text x="152.8" y="36">AVSS</text>
<text x="162.1" y="37.3">44</text>
<text x="88.9" y="46.5">13</text>
<text x="94.2" y="47.9">P1.0/PM_RFGDO0</text>
<text x="147.9" y="45.3">P5.1/XOUT</text>
<text x="162.1" y="43.4">43</text>
<text x="88.9" y="49.6">12</text>
<text x="88.9" y="52.7">11</text>
<text x="94.2" y="51">P1.1/PM_RFGDO2</text>
<text x="153" y="51.5">DVCC</text>
<text x="162.1" y="49.6">8</text>
<text x="162.1" y="52.7">22</text>
<text x="88.9" y="55.8">10</text>
<text x="90.2" y="58.9">9</text>
<text x="94.2" y="54">P1.2/PM_UCB0SOMI/PM_UCB0SCL</text>
<text x="94.2" y="57.2">P1.3/PM_UCB0SIMO/PM_UCB0SDA</text>
<text x="153" y="54.6">DVCC</text>
<text x="153" y="57.6">DVCC</text>
<text x="162.1" y="55.8">41</text>
<text x="90.2" y="62">6</text>
<text x="90.2" y="65.1">5</text>
<text x="94.2" y="60.3">P1.4/PM_UCB0CLK/PM_UCA0STE</text>
<text x="94.2" y="63.4">P1.5/PM_UCA0RXD/PM_UCA0SOMI</text>
<text x="154.5" y="63.9">VSS</text>
<text x="162.1" y="62">VSS</text>
<text x="90.2" y="68.2">4</text>
<text x="94.2" y="66.4">P1.6/PM_UCA0TXD/PM_UCA0SIMO</text>
<text x="94.2" y="69.5">P1.7/PM_UCA0CLK/PM_UCB0STE/(ROSC)</text>
<text x="162.1" y="71.3">34</text>
<text x="90.2" y="74.3">3</text>
<text x="90.2" y="77.4">2</text>
<text x="94.2" y="75.7">P2.0/PM_CBOUT1/PM_TA1CLK/CB0/A0</text>
<text x="148.6" y="76.2">AVCC_RF</text>
<text x="151.2" y="73.1">GUARD</text>
<text x="162.1" y="74.3">27</text>
<text x="162.1" y="77.4">28</text>
<text x="88.9" y="83.6">48</text>
<text x="90.2" y="80.5">1</text>
<text x="94.2" y="78.8">P2.1/PM_TA1CCR0A/CB1/A1</text>
<text x="94.2" y="81.9">P2.2/PM_TA1CCR1A/CB2/A2</text>
<text x="148.6" y="79.3">AVCC_RF</text>
<text x="148.6" y="82.4">AVCC_RF</text>
<text x="162.1" y="80.5">31</text>
<text x="162.1" y="83.6">32</text>
<text x="88.9" y="86.7">47</text>
<text x="88.9" y="89.8">46</text>
<text x="94.2" y="85">P2.3/PM_TA1CCR2A/CB3/A3</text>
<text x="94.2" y="88.1">P2.4/PM_RTCCLK/CB4/A4/VREF-/VEREF-</text>
<text x="148.6" y="85.5">AVCC_RF</text>
<text x="88.9" y="92.9">24</text>
<text x="88.9" y="96">23</text>
<text x="94.2" y="91.2">P2.5/PM_SVMOUT/CB5/A5/VREF+/VEREF+</text>
<text x="94.2" y="94.3">P2.6/PM_ACLK/(RF_ATEST)</text>
<text x="94.2" y="97.3">P2.7/PM_MODCLK/PM_DMAE0</text>
<text x="153.6" y="100.9">RF_N</text>
<text x="162.1" y="99.1">30</text>
<text x="88.9" y="102.2">21</text>
<text x="88.9" y="105.2">20</text>
<text x="94.2" y="103.5">P3.0/PM_CBOUT0/PM_TA0CLK</text>
<text x="94.2" y="106.6">P3.1/PM_TA0CCR0A</text>
<text x="153.9" y="104">RF_P</text>
<text x="162.1" y="102.2">29</text>
<text x="88.9" y="108.3">19</text>
<text x="88.9" y="111.4">18</text>
<text x="94.2" y="109.7">P3.2/PM_TA0CCR1A</text>
<text x="94.2" y="112.8">P3.3/PM_TA0CCR2A</text>
<text x="149" y="113.3">RF_XOUT</text>
<text x="162.1" y="111.4">26</text>
<text x="179.7" y="111.3">GND_</text>
<text x="88.9" y="114.5">17</text>
<text x="88.9" y="117.6">16</text>
<text x="94.2" y="115.9">P3.4/PM_TA0CCR3A</text>
<text x="94.2" y="119">P3.5/PM_TA0CCR4A</text>
<text x="151.7" y="116.4">RF_XIN</text>
<text x="162.1" y="114.5">25</text>
<text x="181" y="114.3">GND</text>
<text x="88.9" y="120.7">15</text>
<text x="88.9" y="123.8">14</text>
<text x="94.2" y="122.1">P3.6/PM_RFGDO1</text>
<text x="94.2" y="125.2">P3.7/PM_SMCLK</text>
<text x="151.2" y="122.6">R_BIAS</text>
<text x="151.4" y="125.7">VCORE</text>
<text x="162.1" y="120.7">33</text>
<text x="162.1" y="123.8">7</text>
<text x="54.9" y="167.1">1</text>
<text x="62.1" y="167.1">3</text>
<text x="72.6" y="167.1">1</text>
<text x="79.8" y="167.1">3</text>
<text x="58.8" y="172" transform="rotate(-90 58.8 172)">2</text>
<text x="76.4" y="172" transform="rotate(-90 76.4 172)">2</text>
<text x="120.3" y="176.4">1</text>
<text x="120.3" y="179.4">2</text>
<text x="149.6" y="176.4">2</text>
<text x="156" y="177.7">VIN</text>
<text x="155.9" y="184.4">VOUT</text>
<text x="167.3" y="182.5">3</text>
<text x="149.6" y="188.7">1</text>
<text x="156" y="190.1">GND</text>
</g>
<g font-size="2.5" fill="#808080">
<text x="147.4" y="172.2">MCP1702T-3302E/MB</text>
<text x="115.4" y="200.7">GND.</text>
</g>
<g font-size="2.4" fill="#808080">
<text x="144.4" y="197.9" transform="rotate(-90 144.4 197.9)">10uF/16V</text>
<text x="176.5" y="204.7" transform="rotate(-90 176.5 204.7)">10uF/6.3V</text>
</g>
<g font-size="2.2" fill="#808080">
<text x="195.6" y="32.6">100nF</text>
<text x="237.1" y="91.8">1.5pF/+-0.25pF/COG</text>
<text x="238.8" y="109.9">1pF/+-0.25pF/COG</text>
<text x="237.1" y="119.6">1.5pF/+-0.25pF/COG</text>
<text x="265.9" y="116.8">3.3pF/+-0.25pF/COG</text>
<text x="268.7" y="126.5">100pF/5%/COG</text>
<text x="251.3" y="157.6">100pF/5%/COG</text>
</g>
<g font-size="2.1" fill="#800000">
<text x="217.6" y="27.9" transform="rotate(-90 217.6 27.9)">+</text>
<text x="184.9" y="58.8" transform="rotate(-90 184.9 58.8)">+</text>
<text x="196.7" y="58.8" transform="rotate(-90 196.7 58.8)">+</text>
<text x="208.5" y="58.8" transform="rotate(-90 208.5 58.8)">+</text>
<text x="144" y="182.5" transform="rotate(-90 144 182.5)">+</text>
<text x="173.2" y="188.7" transform="rotate(-90 173.2 188.7)">+</text>
</g>
<g font-size="2.1" fill="#808080">
<text x="289.6" y="63.1" transform="rotate(-90 289.6 63.1)">GYX-SD-TC0805SURK(RED)</text>
<text x="182.8" y="68.8" transform="rotate(-90 182.8 68.8)">100nF</text>
<text x="194.5" y="68.8" transform="rotate(-90 194.5 68.8)">100nF</text>
<text x="206.3" y="68.8" transform="rotate(-90 206.3 68.8)">100nF</text>
<text x="188.1" y="94.3" transform="rotate(-90 188.1 94.3)">2pF</text>
<text x="199.8" y="94.3" transform="rotate(-90 199.8 94.3)">2pF</text>
<text x="182.2" y="96.6" transform="rotate(-90 182.2 96.6)">100nF</text>
<text x="194" y="96.6" transform="rotate(-90 194 96.6)">100nF</text>
<text x="205.7" y="96.6" transform="rotate(-90 205.7 96.6)">100nF</text>
<text x="211.6" y="96.6" transform="rotate(-90 211.6 96.6)">100nF</text>
<text x="217.5" y="96.6" transform="rotate(-90 217.5 96.6)">100nF</text>
</g>
<g font-size="1.8" fill="#808080">
<text x="218.7" y="27.7">FB0805/600R/200mA(201209-601)</text>
<text x="218.7" y="74.9">FB0805/600R/200mA(201209-601)</text>
<text x="163.5" y="131.2">TSX-3225/26MHz/10PPM/9pF/3.2x2.5mm SMD</text>
</g>
<g font-size="1.8" fill="#800000">
<text x="231.7" y="152.7">0R</text>
<text x="199.4" y="174.3">0R</text>
<text x="81.8" y="202.1">0R</text>
<text x="81.8" y="205.2">0R</text>
</g>
<g font-size="1.5" fill="#808080">
<text x="208.5" y="33.2">10uF/6.3V</text>
<text x="187.5" y="70.7" transform="rotate(-90 187.5 70.7)">10uF/6.3V</text>
<text x="199.2" y="70.7" transform="rotate(-90 199.2 70.7)">10uF/6.3V</text>
<text x="211" y="70.7" transform="rotate(-90 211 70.7)">10uF/6.3V</text>
</g>
<g font-size="1.3" fill="#808080">
<text x="214.5" y="101.5">12nH/5%(ELJRE12NJFA/1198377)</text>
<text x="239.5" y="101.5">18nH/5%(ELJRE18NJFA/1198379)</text>
<text x="267.4" y="101.5">12nH/5%(ELJRE12NJFA/1198377)</text>
<text x="215.2" y="117.7">12nH/5%(ELJRE12NJFA/1198377)</text>
<text x="239.5" y="129.3">18nH/5%(ELJRE18NJFA/1198379)</text>
<text x="267.9" y="154">12nH/5%(ELJRE12NJFA/1198377)</text>
<text x="53.8" y="164.4">1-2:Open; 2-3:Close</text>
<text x="70.2" y="164.4">1-2:Open; 2-3:Close</text>
</g>
<text font-size="1.1" fill="#800000" x="181.5" y="40.5">GND</text>
</svg>
